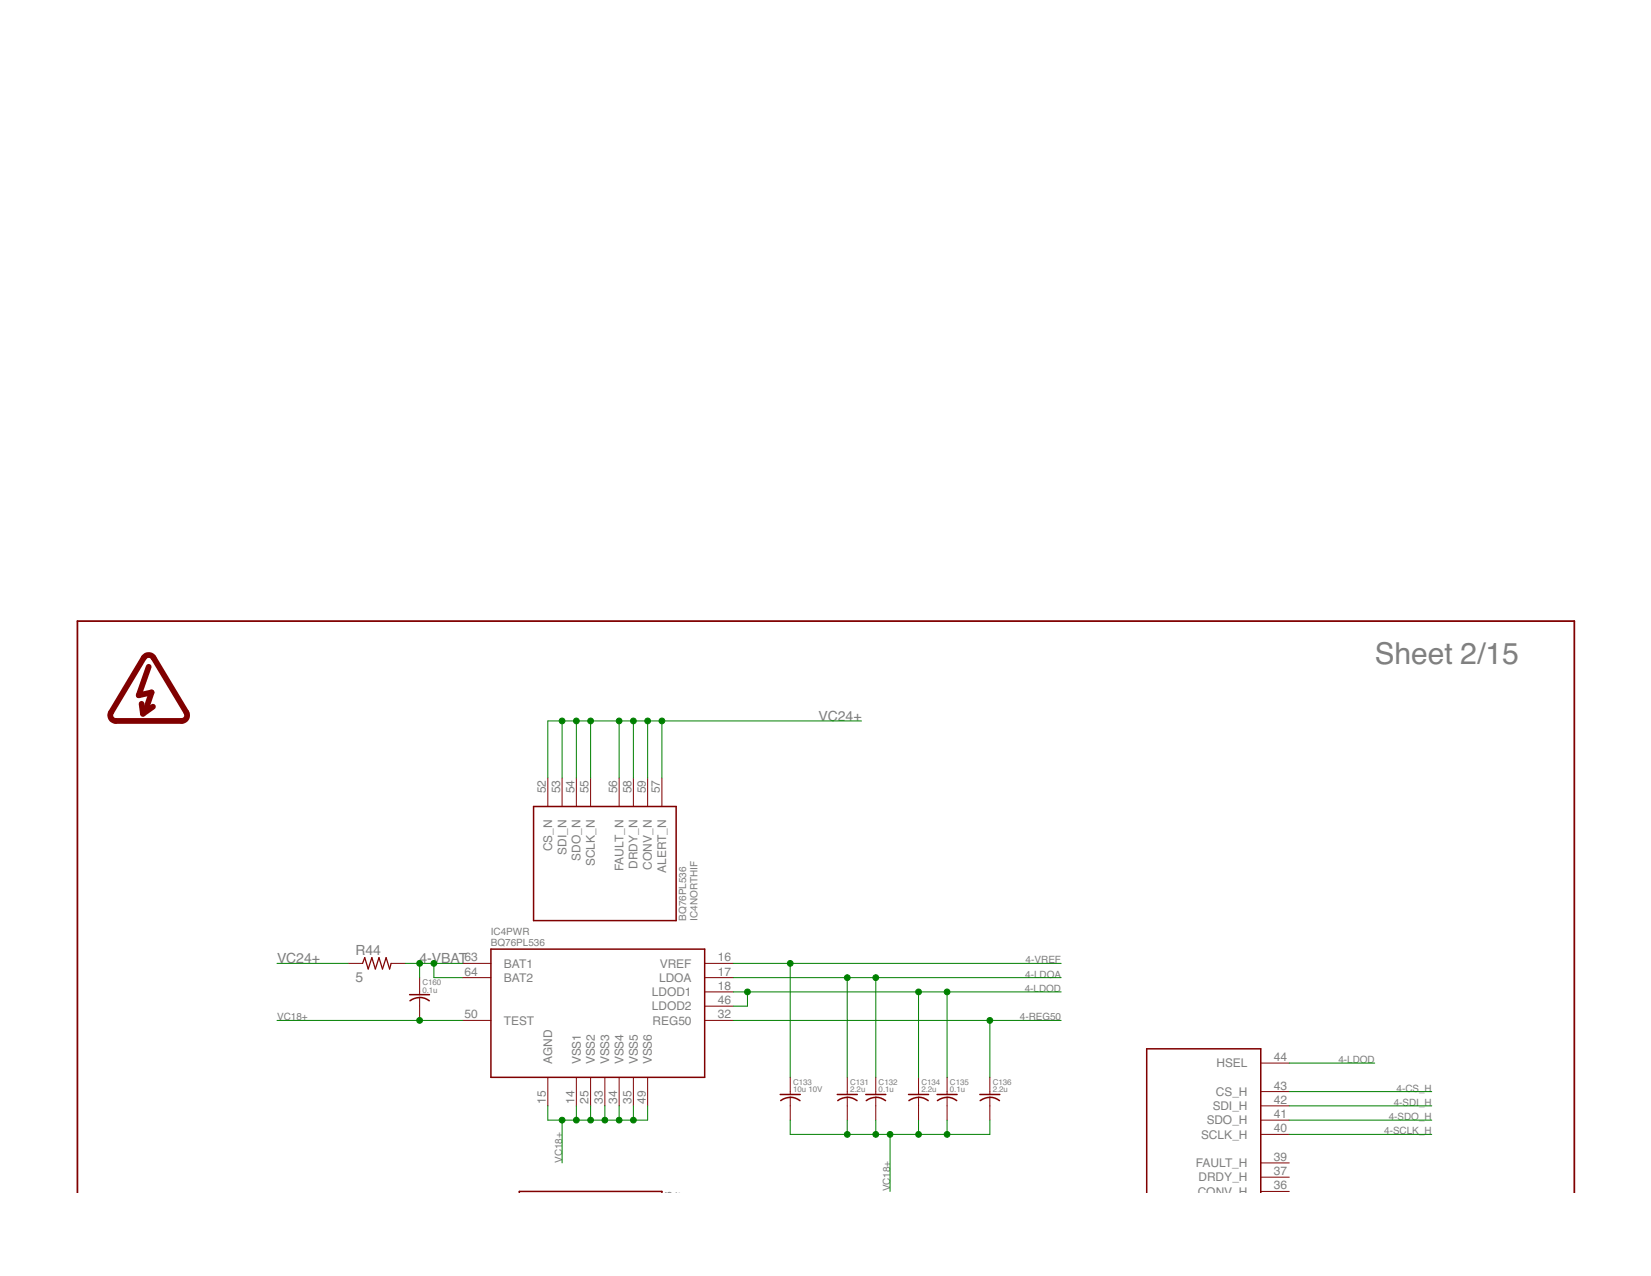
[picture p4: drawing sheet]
<svg xmlns="http://www.w3.org/2000/svg" width="279mm" height="216mm" viewBox="0 0 279 216" stroke-linecap="round" stroke-linejoin="round" font-family="sans-serif">
<g fill="#800000" stroke="#800000" stroke-width=".17">
<path d="M213.4 201.6h4.8z"/>
<path d="M213.4 199.2h4.8z"/>
<path d="M213.4 196.8h4.8z"/>
<path d="M213.4 191.9h4.8z"/>
<path d="M213.4 189.5h4.8z"/>
<path d="M213.4 187.1h4.8z"/>
<path d="M213.4 184.7h4.8z"/>
<path d="M213.4 179.9h4.8z"/>
<path d="M109.6 131.6v4.9z"/>
<path d="M107.2 131.6v4.9z"/>
<path d="M104.8 131.6v4.9z"/>
<path d="M99.9 131.6v4.9z"/>
<path d="M97.5 131.6v4.9z"/>
<path d="M95.1 131.6v4.9z"/>
<path d="M92.7 131.6v4.9z"/>
<path d="M112 131.6v4.9z"/>
<path d="M97.5 182.3v4.8z"/>
<path d="M92.7 182.3v4.8z"/>
<path d="M119.3 163h4.8z"/>
<path d="M119.3 165.4h4.8z"/>
<path d="M119.3 167.8h4.8z"/>
<path d="M99.9 182.3v4.8z"/>
<path d="M102.4 182.3v4.8z"/>
<path d="M104.8 182.3v4.8z"/>
<path d="M107.2 182.3v4.8z"/>
<path d="M119.3 170.2h4.8z"/>
<path d="M109.6 182.3v4.8z"/>
<path d="M78.3 163h4.8z"/>
<path d="M78.3 165.4h4.8z"/>
<path d="M119.3 172.7h4.8z"/>
<path d="M78.3 172.7h4.8z"/>
<path d="M143.4 185.7v1.4z"/>
<path d="M143.4 182.3v2.4z"/>
<path d="M143.4 187.1v2.4z"/>
<path d="M143.4 184.7v.5z"/>
<path d="M148.2 185.7v1.4z"/>
<path d="M148.2 182.3v2.4z"/>
<path d="M148.2 187.1v2.4z"/>
<path d="M148.2 184.7v.5z"/>
<path d="M133.7 185.7v1.4z"/>
<path d="M133.7 182.3v2.4z"/>
<path d="M133.7 187.1v2.4z"/>
<path d="M133.7 184.7v.5z"/>
<path d="M155.4 185.7v1.4z"/>
<path d="M155.4 182.3v2.4z"/>
<path d="M155.4 187.1v2.4z"/>
<path d="M155.4 184.7v.5z"/>
<path d="M160.3 185.7v1.4z"/>
<path d="M160.3 182.3v2.4z"/>
<path d="M160.3 187.1v2.4z"/>
<path d="M160.3 184.7v.5z"/>
<path d="M167.5 185.7v1.4z"/>
<path d="M167.5 182.3v2.4z"/>
<path d="M167.5 187.1v2.4z"/>
<path d="M167.5 184.7v.5z"/>
<path d="M71 168.8v1.4z"/>
<path d="M71 165.4v2.4z"/>
<path d="M71 170.2v2.5z"/>
<path d="M71 167.8v.5z"/>
<path d="M66.2 163h2.4z"/>
<path d="M58.9 163h2.5z"/>
</g>
<g fill="#800000" stroke="#800000" stroke-width=".25">
<path d="M213.4 177.5v24.2z"/>
<path d="M194.1 177.5h19.3z"/>
<path d="M194.1 177.5v24.2z"/>
<path d="M114.4 136.5v19.3z"/>
<path d="M90.3 136.5h24.1z"/>
<path d="M90.3 136.5v19.3z"/>
<path d="M90.3 155.8h24.1z"/>
<path d="M83.1 160.6v21.7z"/>
<path d="M83.1 182.3h36.2z"/>
<path d="M119.3 160.6v21.7z"/>
<path d="M83.1 160.6h36.2z"/>
<path d="M112 201.6v.1z"/>
<path d="M87.9 201.6v.1z"/>
<path d="M87.9 201.6h24.1z"/>
<path d="M141.7 185.2h1.7z"/>
<path d="M143.4 185.2h1.7z"/>
<path d="M146.5 185.2h1.7z"/>
<path d="M148.2 185.2h1.7z"/>
<path d="M132 185.2h1.7z"/>
<path d="M133.7 185.2h1.7z"/>
<path d="M153.8 185.2h1.6z"/>
<path d="M155.4 185.2h1.7z"/>
<path d="M158.6 185.2h1.7z"/>
<path d="M160.3 185.2h1.7z"/>
<path d="M165.8 185.2h1.7z"/>
<path d="M167.5 185.2h1.7z"/>
<path d="M69.3 168.3h1.7z"/>
<path d="M71 168.3h1.7z"/>
</g>
<g fill="none" stroke="#800000" stroke-width=".25">
<path d="M69.4 169.3a2.61 2.61 0 0 1 3.2 0M133.7 185.7a2.72 2.72 0 0 1 1.7 .5M133.7 185.7a2.77 2.77 0 0 0-1.6 .5M143.4 185.7a2.72 2.72 0 0 1 1.6 .5M143.4 185.7a2.77 2.77 0 0 0-1.6 .5M148.2 185.7a2.72 2.72 0 0 1 1.7 .5M148.2 185.7a2.77 2.77 0 0 0-1.6 .5M155.4 185.7a2.6 2.6 0 0 1 1.7 .5M155.4 185.7a2.9 2.9 0 0 0-1.6 .5M160.3 185.7a2.6 2.6 0 0 1 1.6 .5M160.3 185.7a2.9 2.9 0 0 0-1.7 .5M167.5 185.7a2.6 2.6 0 0 1 1.6 .5"/>
<path d="M167.5 185.7a2.9 2.9 0 0 0-1.6 .5"/>
</g>
<g fill="#800000" stroke="#800000" stroke-width=".3">
<path d="M13.1 105.1v96.6z"/>
<path d="M266.4 105.1v96.6z"/>
<path d="M13.1 105.1h253.3z"/>
</g>
<g fill="#800000" stroke="#800000" stroke-width=".21">
<path d="M61.7 162l-.3 1z"/>
<path d="M61.7 162l.6 2z"/>
<path d="M62.9 162l-.6 2z"/>
<path d="M62.9 162l.6 2z"/>
<path d="M64.1 162l-.6 2z"/>
<path d="M64.1 162l.6 2z"/>
<path d="M65.3 162l-.6 2z"/>
<path d="M65.3 162l.6 2z"/>
<path d="M66.2 163l-.3 1z"/>
</g>
<path d="M24.3 111.3a.97 .97 0 0 1 1.7 0M18.8 120.5a.94 .94 0 0 0 .8 1.5M31.5 120.5a.94 .94 0 0 1-.8 1.5" fill="none" stroke="#800000" stroke-width=".97"/>
<g fill="#800000" stroke="#800000" stroke-width=".97">
<path d="M24.3 111.3l-5.5 9.2z"/>
<path d="M19.6 122h11.1z"/>
<path d="M26 111.3l5.5 9.2z"/>
<path d="M25.2 112.8l-1.7 4.8z"/>
<path d="M23.5 117.6l2.2-.4z"/>
<path d="M25.7 117.2l-1 2.9z"/>
<path d="M24.2 120.8l1.7-1.2z"/>
<path d="M24 119.1l.2 1.7z"/>
</g>
<g fill="#008000" stroke="#008000" stroke-width=".17">
<path d="M92.7 122v9.6z"/>
<path d="M92.7 122h2.4z"/>
<path d="M95.1 122h2.4z"/>
<path d="M97.5 122h2.4z"/>
<path d="M99.9 122h4.9z"/>
<path d="M104.8 122h2.4z"/>
<path d="M107.2 122h2.4z"/>
<path d="M109.6 122h2.4z"/>
<path d="M112 122h33.8z"/>
<path d="M95.1 122v9.6z"/>
<path d="M97.5 122v9.6z"/>
<path d="M99.9 122v9.6z"/>
<path d="M104.8 122v9.6z"/>
<path d="M107.2 122v9.6z"/>
<path d="M109.6 122v9.6z"/>
<path d="M112 122v9.6z"/>
<path d="M46.9 163h12z"/>
<path d="M124.1 163h9.6z"/>
<path d="M133.7 163v19.3z"/>
<path d="M133.7 163h45.9z"/>
<path d="M124.1 165.4h19.3z"/>
<path d="M143.4 165.4h4.8z"/>
<path d="M148.2 165.4h31.4z"/>
<path d="M148.2 165.4v16.9z"/>
<path d="M143.4 165.4v16.9z"/>
<path d="M124.1 167.8h2.4z"/>
<path d="M124.1 170.2h2.4z"/>
<path d="M126.5 167.8v2.4z"/>
<path d="M126.5 167.8h28.9z"/>
<path d="M155.4 167.8h4.9z"/>
<path d="M160.3 167.8h19.3z"/>
<path d="M160.3 167.8v14.5z"/>
<path d="M155.4 167.8v14.5z"/>
<path d="M218.2 179.9h14.4z"/>
<path d="M124.1 172.7h43.4z"/>
<path d="M167.5 172.7h12.1z"/>
<path d="M167.5 172.7v9.6z"/>
<path d="M133.7 189.5v2.4z"/>
<path d="M133.7 191.9h9.7z"/>
<path d="M143.4 191.9h4.8z"/>
<path d="M148.2 191.9h2.4z"/>
<path d="M150.6 191.9h4.8z"/>
<path d="M155.4 191.9h4.9z"/>
<path d="M160.3 191.9h7.2z"/>
<path d="M167.5 189.5v2.4z"/>
<path d="M160.3 189.5v2.4z"/>
<path d="M155.4 189.5v2.4z"/>
<path d="M148.2 189.5v2.4z"/>
<path d="M143.4 189.5v2.4z"/>
<path d="M150.6 191.9v9.7z"/>
<path d="M109.6 187.1v2.4z"/>
<path d="M107.2 189.5h2.4z"/>
<path d="M104.8 189.5h2.4z"/>
<path d="M102.4 189.5h2.4z"/>
<path d="M99.9 189.5h2.5z"/>
<path d="M97.5 189.5h2.4z"/>
<path d="M95.1 189.5h2.4z"/>
<path d="M92.7 189.5h2.4z"/>
<path d="M92.7 187.1v2.4z"/>
<path d="M97.5 187.1v2.4z"/>
<path d="M99.9 187.1v2.4z"/>
<path d="M102.4 187.1v2.4z"/>
<path d="M104.8 187.1v2.4z"/>
<path d="M107.2 187.1v2.4z"/>
<path d="M95.1 189.5v7.3z"/>
<path d="M71 172.7h7.3z"/>
<path d="M46.9 172.7h24.1z"/>
<path d="M73.4 163h4.9z"/>
<path d="M73.4 165.4h4.9z"/>
<path d="M73.4 163v2.4z"/>
<path d="M68.6 163h2.4z"/>
<path d="M71 163h2.4z"/>
<path d="M71 163v2.4z"/>
<path d="M218.2 184.7h24.1z"/>
<path d="M218.2 187.1h24.1z"/>
<path d="M218.2 189.5h24.1z"/>
<path d="M218.2 191.9h24.1z"/>
<circle cx="95.1" cy="122" r=".49"/>
<circle cx="97.5" cy="122" r=".49"/>
<circle cx="99.9" cy="122" r=".49"/>
<circle cx="104.8" cy="122" r=".49"/>
<circle cx="107.2" cy="122" r=".49"/>
<circle cx="109.6" cy="122" r=".49"/>
<circle cx="112" cy="122" r=".49"/>
<circle cx="133.7" cy="163" r=".49"/>
<circle cx="148.2" cy="165.4" r=".49"/>
<circle cx="143.4" cy="165.4" r=".49"/>
<circle cx="126.5" cy="167.8" r=".49"/>
<circle cx="160.3" cy="167.8" r=".49"/>
<circle cx="155.4" cy="167.8" r=".49"/>
<circle cx="167.5" cy="172.7" r=".49"/>
<circle cx="160.3" cy="191.9" r=".49"/>
<circle cx="155.4" cy="191.9" r=".49"/>
<circle cx="148.2" cy="191.9" r=".49"/>
<circle cx="143.4" cy="191.9" r=".49"/>
<circle cx="150.6" cy="191.9" r=".49"/>
<circle cx="97.5" cy="189.5" r=".49"/>
<circle cx="99.9" cy="189.5" r=".49"/>
<circle cx="102.4" cy="189.5" r=".49"/>
<circle cx="104.8" cy="189.5" r=".49"/>
<circle cx="107.2" cy="189.5" r=".49"/>
<circle cx="95.1" cy="189.5" r=".49"/>
<circle cx="71" cy="172.7" r=".49"/>
<circle cx="73.4" cy="163" r=".49"/>
<circle cx="71" cy="163" r=".49"/>
</g>
<text font-size="5.1" fill="#808080" x="232.7" y="112.3">Sheet 2/15</text>
<g font-size="2.4" fill="#808080">
<text x="138.5" y="122">VC24+</text>
<text x="60.1" y="161.6">R44</text>
<text x="46.9" y="163">VC24+</text>
<text x="60.1" y="166.1">5</text>
<text x="71" y="163">4-VBAT</text>
</g>
<g font-size="2" fill="#808080">
<text x="92.4" y="134.2" transform="rotate(-90 92.4 134.2)">52</text>
<text x="94.8" y="134.2" transform="rotate(-90 94.8 134.2)">53</text>
<text x="97.2" y="134.2" transform="rotate(-90 97.2 134.2)">54</text>
<text x="99.6" y="134.2" transform="rotate(-90 99.6 134.2)">55</text>
<text x="104.4" y="134.2" transform="rotate(-90 104.4 134.2)">56</text>
<text x="106.9" y="134.2" transform="rotate(-90 106.9 134.2)">58</text>
<text x="109.3" y="134.2" transform="rotate(-90 109.3 134.2)">59</text>
<text x="111.7" y="134.2" transform="rotate(-90 111.7 134.2)">57</text>
<text x="93.4" y="144" transform="rotate(-90 93.4 144)">CS_N</text>
<text x="95.8" y="144.6" transform="rotate(-90 95.8 144.6)">SDI_N</text>
<text x="98.3" y="145.6" transform="rotate(-90 98.3 145.6)">SDO_N</text>
<text x="100.7" y="146.5" transform="rotate(-90 100.7 146.5)">SCLK_N</text>
<text x="105.5" y="147.4" transform="rotate(-90 105.5 147.4)">FAULT_N</text>
<text x="107.9" y="147" transform="rotate(-90 107.9 147)">DRDY_N</text>
<text x="110.3" y="147.1" transform="rotate(-90 110.3 147.1)">CONV_N</text>
<text x="112.7" y="147.7" transform="rotate(-90 112.7 147.7)">ALERT_N</text>
<text x="78.6" y="162.7">63</text>
<text x="78.6" y="165.1">64</text>
<text x="85.3" y="163.7">BAT1</text>
<text x="85.3" y="166.1">BAT2</text>
<text x="111.5" y="166.1">LDOA</text>
<text x="111.6" y="163.7">VREF</text>
<text x="121.5" y="162.7">16</text>
<text x="121.5" y="165.1">17</text>
<text x="121.5" y="167.5">18</text>
<text x="78.6" y="172.3">50</text>
<text x="85.3" y="173.4">TEST</text>
<text x="110.3" y="168.5">LDOD1</text>
<text x="110.3" y="170.9">LDOD2</text>
<text x="110.4" y="173.4">REG50</text>
<text x="121.5" y="169.9">46</text>
<text x="121.5" y="172.3">32</text>
<text x="215.6" y="179.5">44</text>
<text x="93.4" y="180.1" transform="rotate(-90 93.4 180.1)">AGND</text>
<text x="98.3" y="180.1" transform="rotate(-90 98.3 180.1)">VSS1</text>
<text x="100.7" y="180.1" transform="rotate(-90 100.7 180.1)">VSS2</text>
<text x="103.1" y="180.1" transform="rotate(-90 103.1 180.1)">VSS3</text>
<text x="105.5" y="180.1" transform="rotate(-90 105.5 180.1)">VSS4</text>
<text x="107.9" y="180.1" transform="rotate(-90 107.9 180.1)">VSS5</text>
<text x="110.3" y="180.1" transform="rotate(-90 110.3 180.1)">VSS6</text>
<text x="205.8" y="185.4">CS_H</text>
<text x="205.9" y="180.6">HSEL</text>
<text x="215.6" y="184.4">43</text>
<text x="92.4" y="186.8" transform="rotate(-90 92.4 186.8)">15</text>
<text x="97.2" y="186.8" transform="rotate(-90 97.2 186.8)">14</text>
<text x="99.6" y="186.8" transform="rotate(-90 99.6 186.8)">25</text>
<text x="102" y="186.8" transform="rotate(-90 102 186.8)">33</text>
<text x="104.4" y="186.8" transform="rotate(-90 104.4 186.8)">34</text>
<text x="106.9" y="186.8" transform="rotate(-90 106.9 186.8)">35</text>
<text x="109.3" y="186.8" transform="rotate(-90 109.3 186.8)">49</text>
<text x="204.2" y="190.3">SDO_H</text>
<text x="205.2" y="187.8">SDI_H</text>
<text x="215.6" y="191.6">40</text>
<text x="215.6" y="189.2">41</text>
<text x="215.6" y="186.8">42</text>
<text x="202.4" y="197.5">FAULT_H</text>
<text x="203.3" y="192.7">SCLK_H</text>
<text x="215.6" y="196.4">39</text>
<text x="202.7" y="202.3">CONV_H</text>
<text x="202.8" y="199.9">DRDY_H</text>
<text x="215.6" y="201.3">36</text>
<text x="215.6" y="198.8">37</text>
</g>
<g font-size="1.7" fill="#808080">
<text x="116.1" y="155.8" transform="rotate(-90 116.1 155.8)">BQ76PL536</text>
<text x="118.1" y="155.8" transform="rotate(-90 118.1 155.8)">IC4NORTHIF</text>
<text x="83.1" y="160.1">BQ76PL536</text>
<text x="83.1" y="158.2">IC4PWR</text>
<text x="173.4" y="167.8">4-LDOD</text>
<text x="173.5" y="165.4">4-LDOA</text>
<text x="173.6" y="163">4-VREF</text>
<text x="46.9" y="172.6">VC18+</text>
<text x="172.6" y="172.6">4-REG50</text>
<text x="226.5" y="179.9">4-LDOD</text>
<text x="236.3" y="184.7">4-CS_H</text>
<text x="234.3" y="191.9">4-SCLK_H</text>
<text x="235" y="189.5">4-SDO_H</text>
<text x="235.9" y="187.1">4-SDI_H</text>
<text x="95.1" y="196.8" transform="rotate(-90 95.1 196.8)">VC18+</text>
<text x="150.6" y="201.6" transform="rotate(-90 150.6 201.6)">VC18+</text>
<text x="113.7" y="210.7" transform="rotate(-90 113.7 210.7)">BQ76PL536</text>
<text x="115.6" y="211.6" transform="rotate(-90 115.6 211.6)">IC4SOUTHIF</text>
</g>
<g font-size="1.4" fill="#808080">
<text x="71.5" y="167.9">0.1u</text>
<text x="71.5" y="166.7">C160</text>
<text x="134.2" y="184.8">10u 10V</text>
<text x="134.2" y="183.6">C133</text>
<text x="143.9" y="184.8">2.2u</text>
<text x="143.9" y="183.6">C131</text>
<text x="148.7" y="184.8">0.1u</text>
<text x="148.7" y="183.6">C132</text>
<text x="155.9" y="184.8">2.2u</text>
<text x="155.9" y="183.6">C134</text>
<text x="160.8" y="184.8">0.1u</text>
<text x="160.8" y="183.6">C135</text>
<text x="168" y="184.8">2.2u</text>
<text x="168" y="183.6">C136</text>
</g>
</svg>
